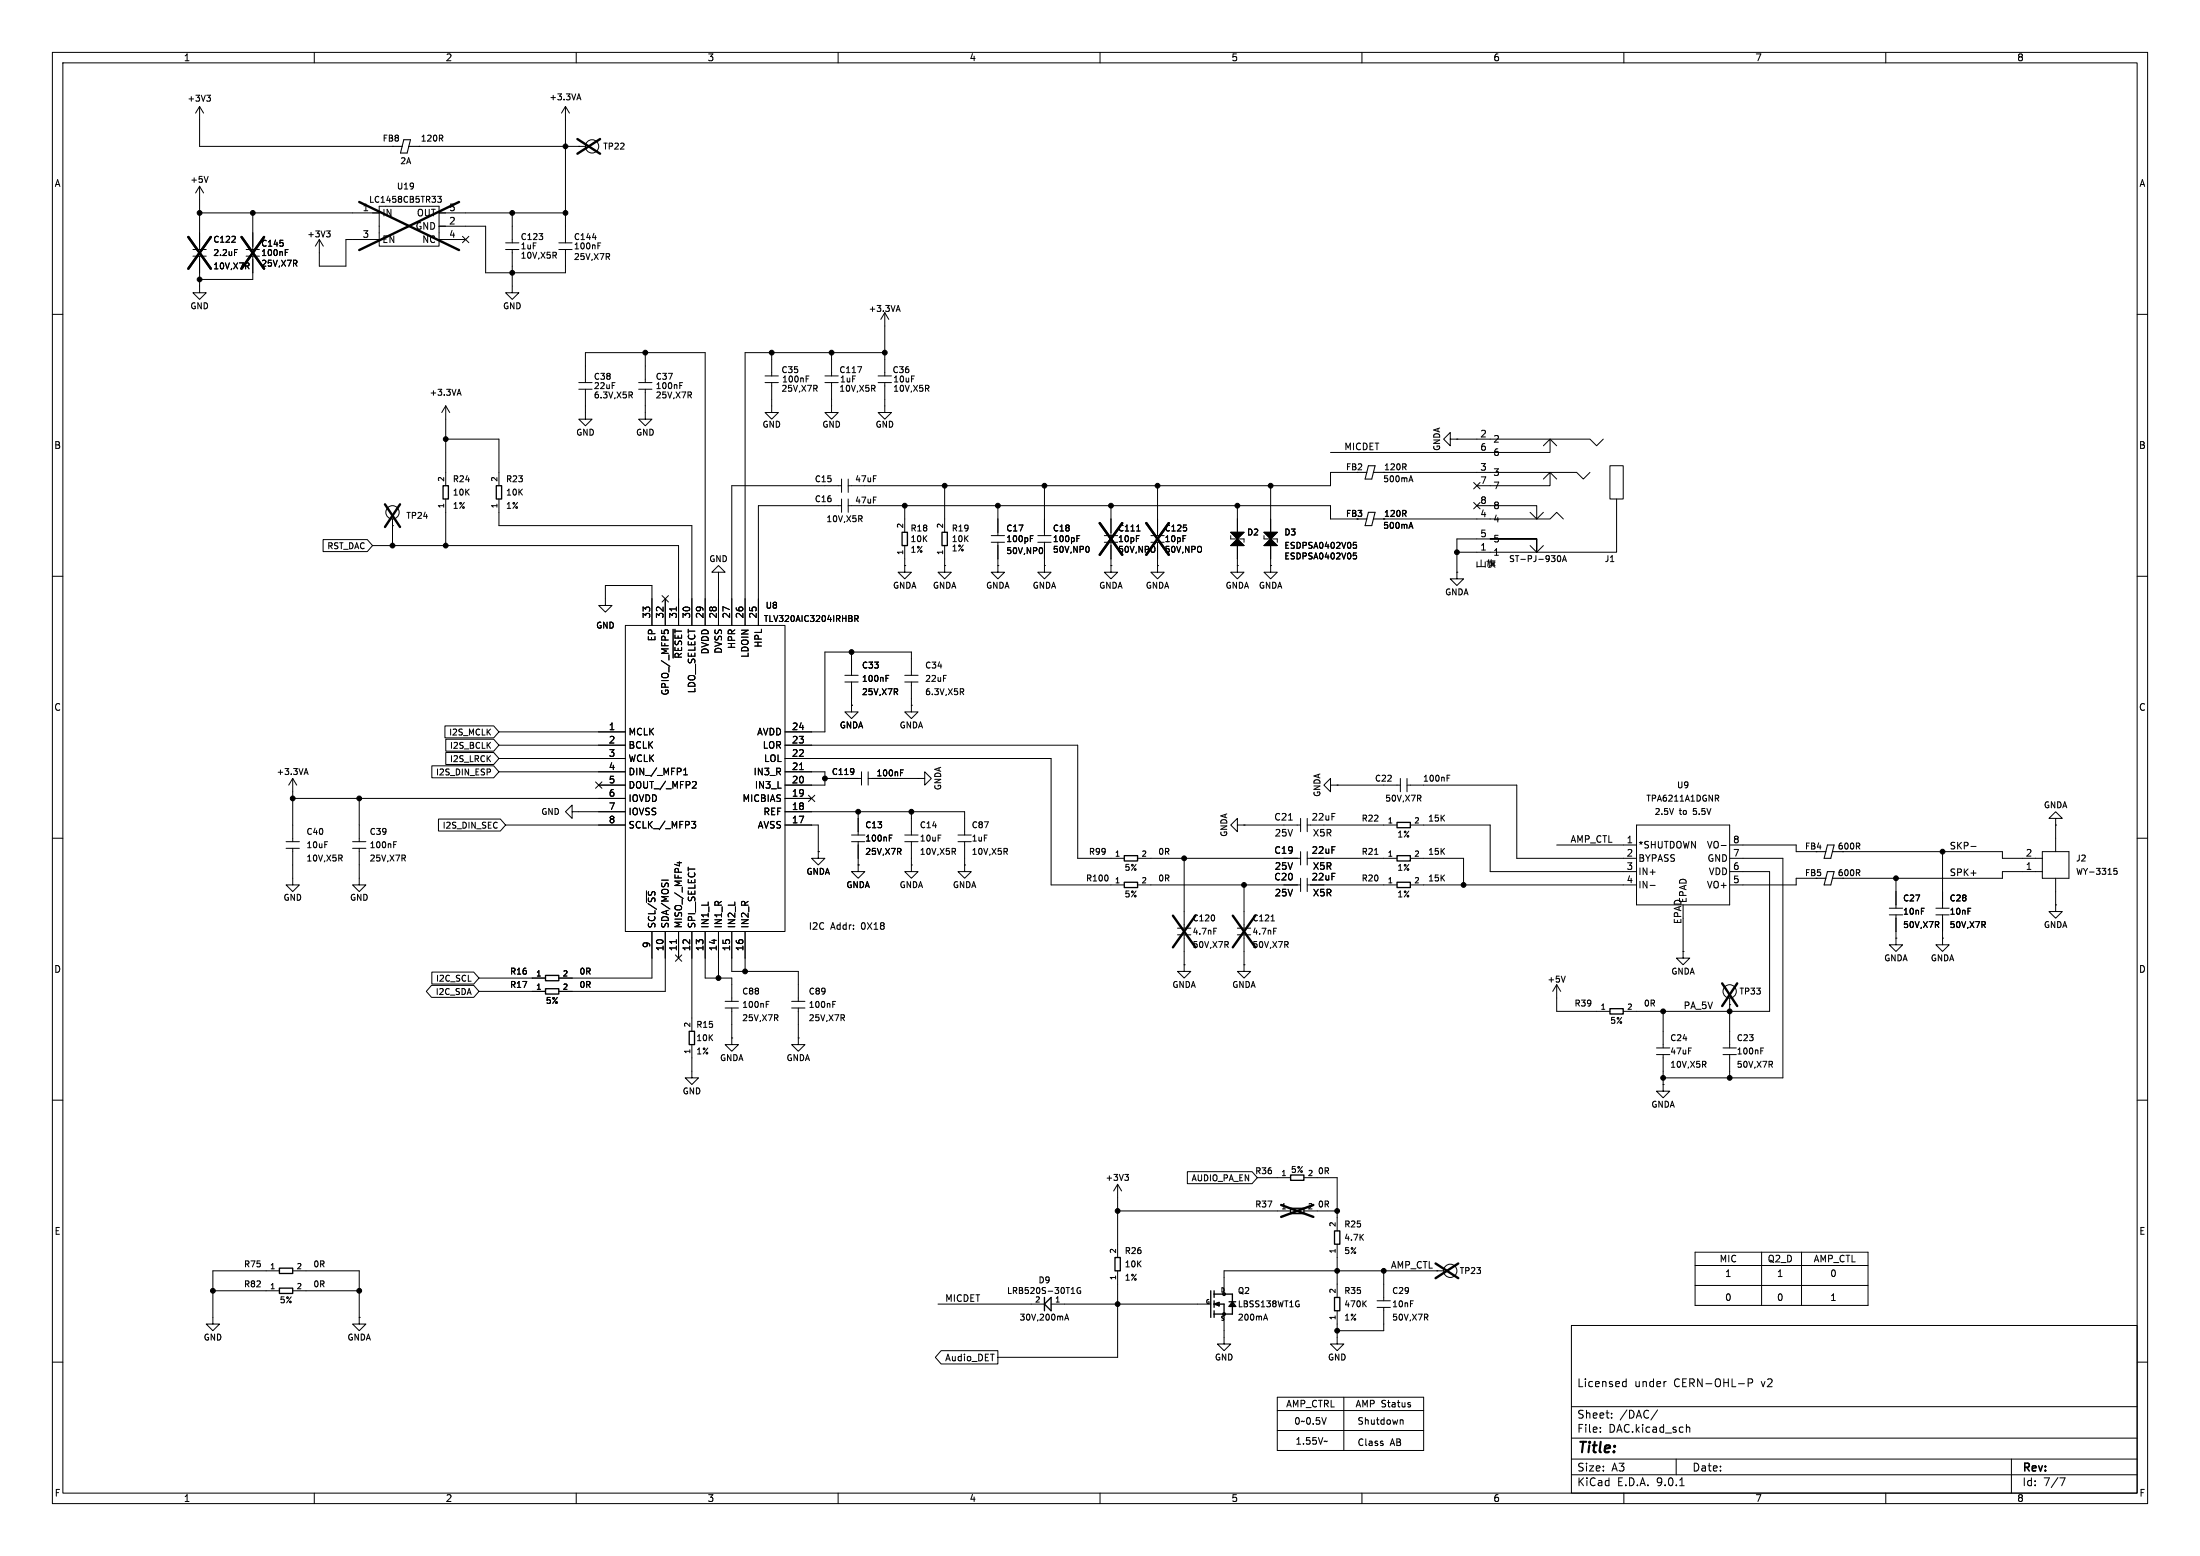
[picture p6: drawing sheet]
<svg xmlns="http://www.w3.org/2000/svg" width="420mm" height="297mm" viewBox="0 0 420 297" stroke-linecap="round" stroke-linejoin="round" font-family="sans-serif">
<g fill="none" stroke="#000" stroke-width=".19">
<path d="M10 10h400v277h-400zM12 12h396v273h-396zM39.5 18.2h.7l-.4 .4M40 18.6l.2 .2v.3l-.2 .2M60 10v2M110 10v2M110.2 18.7h.6M110.5 17.9l.4 1.2M160 10v2M210 10v2M260 10v2M310 10v2"/>
<path d="M360 10v2M38.1 20.3v7.6h36.8M38.1 35.6l-.8 1.2M38.1 35.6l.8 1.2M38.1 35.6v12M38.1 20.3l-.8 1.3M38.1 20.3l.8 1.3M39.7 33.7l-.3 1.1M72.4 39.4v7.6h11.4v-7.6h-10.1M74.9 27.9h.1M80 27.9h.1M80 27.9h31.8"/>
<path d="M83.5 37.5h.7l-.3 .4 .3 .1v.5l-.2 .1-.5-.1M84.2 26.4l.3 .5M84.5 25.9v.4M107.9 20.3v26.1M107.9 20.3l-.7 1.3M107.9 20.3l.8 1.3M110.5 27.9h.1M36.8 47.6h2.6M36.8 48.9h2.6M38.1 48.9v7h1.3l-1.3 1.3-1.3-1.3h1.3M38.1 40.6h34.3M44.2 46.2h.7"/>
<path d="M44.8 47.6h.5M44.9 45.2v.4M47 47.6h2.5M47 48.9h2.5M47.2 50.8l.3 .5M47.5 50.3v.4M48.3 40.6v7M48.3 48.9v4.4h-10.2M54 46.4v.5M54.5 47.6h.5M54.5 48.2h.3M56.3 50.3l.4 .5"/>
<path d="M56.6 49.8v.4M61 45.7l-.8 1.3M61 45.7l.7 1.3M61 45.7v5.1h5v-5.1h6.4M62.3 44.1h.7l-.4 .4M62.8 44.5l.2 .2v.3l-.2 .2M83.8 43.2h8.9v8.9h15.2v-4.5M83.8 40.6h24.1M83.8 45.7h5.1M88.3 45.1l1.2 1.2M89.5 45.1l-1.2 1.2M96.5 46.4h2.6"/>
<path d="M96.5 47.6h2.6M97.8 47.6v8.3h1.3l-1.3 1.3-1.3-1.3h1.3M97.8 40.6v5.8M105.8 48.7l.4 .6M106.2 48.3v.3M106.7 46.4h2.5M106.7 47.6h2.5M113.1 45.4h.7M114.1 46.9h.4M114.1 46.4h.6M116 49l.4 .5M116.3 48.5v.4"/>
<path d="M168.9 59.7l-.8 1.3M168.9 59.7l.8 1.3M168.9 59.7v12.1M171.2 59.1h.5M171.5 58.3l.3 1.1M10 60h2M85.1 77.5v15.2M85.1 77.5l-.8 1.2M85.1 77.5l.8 1.2M87.4 75.1h.5M87.6 74.3l.4 1.2M110.5 73h2.5"/>
<path d="M110.5 74.3h2.5M111.8 74.3v5.7h1.2l-1.2 1.3-1.3-1.3h1.3M111.8 73v-5.7h22.8v52.1M116.9 73h.5M120.4 75.4l.3 .6M120.5 74.8l.2 .2-.2 .4M121.9 73h2.6M121.9 74.3h2.6M123.2 74.3v5.7h1.3l-1.3 1.3-1.3-1.3h1.3M123.2 67.3v5.7M129.8 73h.5M129.8 73.6h.3"/>
<path d="M131.6 75.4l.4 .6M131.9 74.9v.4M146 71.8h2.6M146 73h2.6M147.3 73v5.7h1.3l-1.3 1.3-1.3-1.3h1.3M147.3 67.3v4.5M153.9 71.8h.5M153.9 72.3h.4M155.6 74.1l.4 .6M155.9 73.7v.3M157.5 71.8h2.5M157.5 73h2.5"/>
<path d="M158.7 73v5.7h1.3l-1.3 1.3-1.2-1.3h1.2M158.7 67.3v4.5M163.7 70h.8l-.5 1.1M166.7 74.1l.4 .6M167 73.7v.3M167.6 71.8h2.6M167.6 73h2.6M168.9 73v5.7h1.3l-1.3 1.3-1.3-1.3h1.3M168.9 67.3h-26.7v52.1M174 71.8h.6M177 74.1l.3 .6M177.3 73.7v.3"/>
<path d="M408 60h2M74.9 99.1v5M85.1 83.8h10.1v8.9M85.1 95.3v8.8M95.2 95.3v5h36.9v19.1M160.7 92.7h-21v26.7M160.7 91.4v2.6M160.7 95.3v2.5M160.7 96.5h-15.9v22.9M161.9 91.4v2.6M161.9 95.3v2.5M161.9 96.5h92.1v2.6h5.1"/>
<path d="M164.2 99l.4 .6M164.5 98.5v.4M166.7 94.9h.6M166.7 90.8h.6M172.7 96.5v5.1M180.3 92.7v8.9M190.5 96.5v5.7M199.4 92.7v9.5M212.1 96.5v5.7M221 92.7v9.5M236.2 96.5v5.1M242.6 92.7v8.9"/>
<path d="M259.1 90.2h-5.1v2.5h-92.1M264.2 99.1h31.7l1.3-1.3 1.2 1.3M264.2 90.2h36.8l1.3 1.2 1.2-1.2M268.1 98l.3 .6M268.1 89.1l.3 .6M268.4 97.5v.4M268.4 88.6v.4M269.1 91.6h.5M269.3 99.7l.4 1.2M269.3 90.8l.4 1.2M276.9 83.8v-1.2l-1.3 1.2 1.3 1.3v-1.3h1.2M278.1 83.8h25.4l1.3 1.3 1.3-1.3"/>
<path d="M278.1 83.8h.1M281.3 92.1l1.2 1.2M281.3 95.9l1.2 1.2M281.9 96.5h11.5v2.6l-1.3-1.3M282.5 92.1l-1.2 1.2M282.5 95.9l-1.2 1.2M294.6 91.4l1.3-1.2v2.5h-14M294.6 85.1l1.3-1.3v2.6h-41.9M294.6 97.8l-1.2 1.3M295.9 90.2l1.3 1.2M295.9 83.8l1.3 1.3M307.3 88.9h2.6v6.4h-2.6z"/>
<path d="M308.6 95.3v10.1h-30.5M10 110h2M61.7 103h8.4l1 1.1-1 1.2h-8.4zM71.1 104.1h58.4v15.3M74.9 100.3h.1M115.6 115.6h-1.3l1.3 1.2 1.2-1.2h-1.2v-3.8h8.9v7.6M119.4 119.4h30.5v58.4h-30.5zM126.4 113.7l1.2 1.2M127 114.3v5.1M127.6 113.7l-1.2 1.2M129.1 115.9v.7M137.2 109.2h1.2l-1.2-1.2-1.3 1.2h1.3v10.2"/>
<path d="M163.2 118.1l.5-.1 .1-.4-.6-.1v1.1M163.5 118.1l.3 .5M172.7 108v1.2h1.3l-1.3 1.3-1.3-1.3h1.3M172.7 108h.1M172.7 104.1v3.9M180.3 108v1.2h1.3l-1.3 1.3-1.2-1.3h1.2M180.3 108h.1M180.3 104.1v3.9M189.2 102.2h2.6M189.2 103.5h2.6M190.5 108v1.2h1.3l-1.3 1.3-1.3-1.3h1.3M190.5 108h.1"/>
<path d="M190.5 103.5v4.5M196.7 102.2h.5M196.7 102.8h.4M198.1 102.2h2.6M198.1 103.5h2.6M198.9 104.6l.1 .4-.1 .6M199.4 108v1.2h1.3l-1.3 1.3-1.3-1.3h1.3M199.4 108h.1M199.4 103.5v4.5M205.6 102.2h.5M205.6 102.8h.4M207.8 104.3l.1 .4-.1 .7"/>
<path d="M210.8 102.2h2.6M210.8 103.5h2.6M212.1 108v1.2h1.3l-1.3 1.3-1.3-1.3h1.3M212.1 108h.1M212.1 103.5v4.5M216.9 102.2h.6M217 101.4h.7M219.7 102.2h2.5M219.7 103.5h2.5M221 108v1.2h1.2l-1.2 1.3-1.3-1.3h1.3M221 108h.1M221 103.5v4.5"/>
<path d="M225.8 102.2h.6M226.5 100.8v.4M234.9 102.2v.7h2.6v.6M234.9 101.6h2.6l-2.6 2.5h2.6zM236.2 108v1.2h1.3l-1.3 1.3-1.3-1.3h1.3M236.2 108h.1M236.2 104.1v3.9M241.3 102.2v.7h2.5v.6M241.3 101.6h2.5l-2.5 2.5h2.5zM242.6 108v1.2h1.2l-1.2 1.3-1.3-1.3h1.3M242.6 108h.1M242.6 104.1v3.9"/>
<path d="M258.4 103.5h.5M258.4 105.5h.5M258.4 106h.4l.2 .2-.1 .4h-.5M258.4 104h.4l.2 .2-.1 .4h-.5M269.1 100.5h.5M278.1 109.2v1.3h1.3l-1.3 1.3-1.2-1.3h1.2M278.1 109.2h.1M284.5 102.9h8.9zM284.5 102.9h-6.4v6.3M292.1 104.1l1.3 1.3M293.4 102.9v2.5zM294.6 104.1l-1.2 1.3"/>
<path d="M297.4 106.2l.2-.1a.61 .61 0 0 1 .4 .5 .61 .61 0 0 1-.4 .6l-.3-.4zM298.3 107.2l.4-1.1 .3 1.1M298.4 106.9h.5M408 110h2M84.9 138.6h9.3l1 1.1-1 1.1h-9.3zM95.2 139.7h24.2M126.3 120.3v.6M126.8 120.8v-.3l.2-.3 .5 .1 .1 .5M128.5 120.1v5.5M161.3 128.9h2.5M161.3 130.2h2.5M162.6 134.6v1.3h1.2l-1.2 1.3-1.3-1.3h1.3"/>
<path d="M162.6 134.6h.1M162.6 124.5v4.4M162.6 130.2v4.4M169.1 128.9h.6M169.1 129.5h.4M171 132.1l.4 .5M171.3 131.6v.3M172.7 128.9h2.6M172.7 130.2h2.6M174 134.6v1.3h1.3l-1.3 1.3-1.3-1.3h1.3M174 134.6h.1M174 128.9v-4.4h-16.5v15.2h-7.6"/>
<path d="M174 130.2v4.4M180.1 128.9h.6M183.6 132.1l.4 .5M183.8 131.5l.2 .2-.2 .4M10 160h2M55.9 148.6v12.1M55.9 152.4h63.5M55.9 148.6l-.8 1.3M55.9 148.6l.7 1.3M58.2 147.5h.5M58.4 146.7l.4 1.1M68.6 152.4v8.3"/>
<path d="M82.4 146.2h11.8l1 1.1-1 1.2h-11.8zM83.7 156.3h11.8l1 1.2-1 1.1h-11.8zM85.1 143.6h9.1l1 1.2-1 1.1h-9.1zM85.1 141.1h9.1l1 1.1-1 1.2h-9.1zM95.2 142.2h24.2M95.2 144.8h24.2M95.2 147.3h24.2M96.5 157.5h22.9M109.2 154.9v-1.2l-1.3 1.2 1.3 1.3v-1.3h10.2M113.7 149.3l1.2 1.2M114.3 149.9h5.1M114.9 149.3l-1.2 1.2"/>
<path d="M130.5 147.9h.7M130.5 147l.4-.4v1.3M132 156.8h.8l-.4 .5 .3 .1 .1 .4-.2 .3h-.4M132.4 149.2h.4l.1 .3-.8 .9h.8M149.9 154.9h34.2v4.5M149.9 142.2h55.8v21.6h8.9M149.9 144.8h50.8v24.1h13.9M149.9 147.3h7.6v2.6h-7.6M149.9 152.4h5M149.9 157.5h6.3v5.1M152.6 146.9h.8M154.3 151.8l1.2 1.2"/>
<path d="M155.5 151.8l-1.2 1.2M157.5 148.6h7M162.6 159.4h2.5M162.9 146.8v.8M163 147.2l-.1 .1M163.8 154.9v4.5M164.5 147.3v2.6M165.7 147.3v2.6M165.7 148.6h9.6M169.8 159.4h.5M169.8 159.9h.4M171.9 147.5h.4"/>
<path d="M171.9 147h.6M172.7 159.4h2.6M174 154.9v4.5M175.3 148.6h1.2v-1.3l1.3 1.3-1.3 1.3v-1.3M175.3 148.6h.1M179.1 159.4h.5M182.9 159.4h2.5M236.2 157.5v-1.3l-1.3 1.3 1.3 1.3v-1.3h1.3M237.5 157.5h.1M237.5 157.5h10.8M246 156.5h.7M248.3 156.2v2.6"/>
<path d="M249.6 157.5h17.1M249.6 156.2v2.6M254 149.9v-1.3l-1.3 1.3 1.3 1.2v-1.2h1.3M255.3 149.9h.1M255.3 149.9h12M267.3 148.6v2.5M268.6 149.9h21v13.9h22.8M268.6 148.6v2.5M269.2 157.5h15.3v8.9h27.9M270.9 152.4l.4 .5M271.2 151.9v.4M276.3 148.5h.3"/>
<path d="M276.3 148h.5M312.4 157.5h17.8v15.2h-17.8zM327.7 152.4l.4 .5M327.9 151.8l.2 .2-.2 .4M392.4 156.2h1.3l-1.3-1.3-1.2 1.3h1.2v1.3M392.4 157.5h.1M392.4 157.5v5.1M408 160h2M54.6 160.7h2.5M54.6 161.9h2.5M55.9 161.9v7h1.2l-1.2 1.3-1.3-1.3h1.3M62 160.7h.5"/>
<path d="M64.9 163.8l.4 .6M65.3 163.3v.4M67.3 160.7h2.5M67.3 161.9h2.5M68.6 161.9v7h1.2l-1.2 1.3-1.3-1.3h1.3M75.2 160.7h.5M75.2 161.2h.3M77 163.8l.4 .6M77.3 163.3v.4M124.5 177.8v8.9h-17.8M126.3 168h1.3M127 177.8v11.4h-20.3"/>
<path d="M129.1 179.4v.7M129.3 164.7h.8M129.5 177.8v5.1M129.7 164.5v.8l-.9-.3M132.1 177.8v19.1M134.6 177.8v8.9h5.1v4.4M137.2 177.8v8.9M139.7 177.8v7.6h12.7v5.7M142.2 177.8v7.6M156.2 162.6v1.2h1.3l-1.3 1.3-1.3-1.3h1.3M156.2 162.6h.1M162.6 160.7h2.5"/>
<path d="M163.8 165.1v1.3h1.3l-1.3 1.2-1.2-1.2h1.2M163.8 165.1h.1M163.8 160.7v4.4M171.6 162.5l.4 .6M171.9 162v.4M172.7 160.7h2.6M174 165.1v1.3h1.3l-1.3 1.2-1.3-1.2h1.3M174 165.1h.1M174 160.7v4.4M182 162.5l.4 .6M182.4 162v.4M182.9 160.7h2.5"/>
<path d="M184.1 165.1v1.3h1.3l-1.3 1.2-1.2-1.2h1.2M184.1 165.1h.1M184.1 160.7v4.4M191.9 162.5l.4 .6M192.3 162v.4M211.5 167.2v.7M217.2 163.8h31.1M217.2 168.9h31.1M224.8 177.2h2.5M224.8 178.4h2.5M226.1 163.8v13.4M226.1 178.4v5.8"/>
<path d="M231.7 177.2h.6M231.8 174.9v.7M234.4 179.8v.4M236.2 177.2h2.6M236.2 178.4h2.6M237.5 168.9v8.3M237.5 178.4v5.8M242.7 175.8h.6M243.1 177.2h.6M245.9 179.8v.4M248.3 162.6v2.5M248.3 167.6v2.6"/>
<path d="M249.6 163.8h17.1M249.6 168.9h17.1M249.6 162.6v2.5M249.6 167.6v2.6M262.4 163.1h.7M269.2 163.8h10.2v5.1M269.2 168.9h43.2M297.2 161.3h15.2M315 169h1M321.3 175.3v6.3M328.6 161.4h.9M330.2 163.8h10.2v41.9h-22.9"/>
<path d="M330.2 161.3h12.7v1.3h3.8M330.2 166.4h7.6v26.6h-27.9M346.7 167.6h-3.8v1.3h-12.7M351.8 162.6h30.5v1.2h7.6M354.7 166.6l.3 .5M354.7 161.5l.3 .6M355 166.1v.4M355 161v.4M360.7 173.4h2.5M360.7 174.6h2.5M361.9 179.1v1.2h1.3l-1.3 1.3-1.2-1.3h1.2M361.9 179.1h.1"/>
<path d="M361.9 167.6v5.8M361.9 174.6v4.5M366.8 173.4h.5M369.6 173.4h2.5M369.6 174.6h2.5M369.7 176.5l.4 .6M370.1 176v.4M370.8 179.1v1.2h1.3l-1.3 1.3-1.2-1.3h1.2M370.8 179.1h.1M370.8 162.6v10.8M370.8 174.6v4.5M375.7 173.4h.5"/>
<path d="M376.3 161.6h.9M378.6 176.5l.4 .6M379 176v.4M389.9 166.4h-7.6v1.2h-30.5M389.9 162.6h5.1v5h-5.1zM392.4 172.7v1.3h1.3l-1.3 1.3-1.2-1.3h1.2M392.4 172.7h.1M392.4 167.6v5.1M404.1 165.7h-.5l-.1 .6 .6-.1v.6l-.1 .1-.5-.1M82.4 188.1h8l1 1.1-1 1.2h-8l-1-1.2zM82.4 185.5h8l1 1.2-1 1.1h-8zM91.4 186.7h12.7"/>
<path d="M91.4 189.2h12.7M128.9 182.3l1.2 1.2M130.1 182.3l-1.2 1.2M132.1 199.4v6.3h1.2l-1.2 1.3-1.3-1.3h1.3M138.4 191.1h2.6M138.4 192.4h2.6M139.7 198.1v1.3h1.3l-1.3 1.3-1.3-1.3h1.3M139.7 198.1h.1M139.7 192.4v5.7M146.3 191.1h.5M146.3 191.7h.4M148.1 194.3l.4 .5"/>
<path d="M148.5 193.8v.4M151.1 191.1h2.6M151.1 192.4h2.6M152.4 198.1v1.3h1.3l-1.3 1.3-1.3-1.3h1.3M152.4 198.1h.1M152.4 192.4v5.7M159 191.1h.5M159 191.7h.4M160.8 194.3l.4 .5M161.2 193.8v.4M226.1 184.2v1.2h1.2l-1.2 1.3-1.3-1.3h1.3M226.1 184.2h.1"/>
<path d="M234.1 180.3l.4 .6M237.5 184.2v1.2h1.3l-1.3 1.3-1.3-1.3h1.3M237.5 184.2h.1M245.5 180.3l.4 .6M297.2 188v5h10.1M297.2 188l-.8 1.2M297.2 188l.7 1.2M298.8 186.3l-.4 1.2M317.5 193v7M321.3 181.6v1.3h1.3l-1.3 1.3-1.3-1.3h1.3M321.3 181.6h.1M330.2 191.8h.1"/>
<path d="M330.2 190.5v9.5M10 210h2M316.2 200h2.6M316.2 201.3h2.6M317.5 207v1.3h1.3l-1.3 1.3-1.3-1.3h1.3M317.5 207h.1M317.5 201.3v5.7M322.4 200h.5M325.3 203.2l.4 .5M325.6 202.7v.4M328.9 200h2.6M328.9 201.3h2.6"/>
<path d="M330.2 201.3v4.4M336.1 200h.6M336.1 200.6h.4M338 203.2l.4 .5M338.3 202.7v.4M408 210h2M213.4 231.1h33M213.4 226.1v13.9M213.4 226.1l-.8 1.2M213.4 226.1l.7 1.2M214.7 224.2h.7l-.4 .4M215.2 224.6l.2 .2v.3l-.2 .2"/>
<path d="M226.7 223.6h12.3l1 1.2-1 1.1h-12.3zM240 224.8h6.4M248.9 231.1h6.4M248.9 224.8h6.4v10.1M255.3 237.5v10.1M323.6 239h33v10.2h-33zM336.3 239v10.2M343.9 239v10.2M40.6 246.4h12.7M53.3 242.6h-12.7v10.1h1.3l-1.3 1.3-1.2-1.3h1.2M55.9 246.4h12.7M55.9 242.6h12.7v8.9"/>
<path d="M68.6 251.5v1.2h1.2l-1.2 1.3-1.3-1.3h1.3M68.6 251.5h.1M179.1 248.9h20.3M179.7 257.8h10.8v2.6h-10.8l-1.1-1.3zM200.7 248.9h30.4M203.3 252l.3-1.2 .4 1.2M203.4 251.7h.5M204.5 246.9h.7M204.7 245.9l.1-.1v1.1M206.2 245.8a.52 .52 0 0 0-.6 .5 .52 .52 0 0 0 .7 .5v-.4h-.2M213.4 242.6v16.5h-22.9M233.7 250.8v5.7h1.2l-1.2 1.3-1.3-1.3h1.3"/>
<path d="M241.3 251.7h.6M241.6 250.8l.4 1.2M247.8 249h.2v.4M255.3 250.2v6.3h1.2l-1.2 1.3-1.3-1.3h1.3M260.3 248.8l.5 .6M260.8 248.3l-.6 .7M262.9 248.3h2.5M262.9 249.6h2.5M264.2 242.6v5.7M264.2 249.6v4.4h-8.9M269.3 248.3h.5M272.2 251.4l.4 .6"/>
<path d="M272.5 250.9v.4M274.3 242.6h.1M275.6 242.6h-41.9v3.8M300 253h108v32h-108zM323.6 241.6h33M323.6 245.4h33M10 260h2M243.8 266.7h28v10.2h-28zM243.8 269.2h28M243.8 273h28M256.5 266.7v10.2M264 275.6v.3"/>
<path d="M267.4 271.1h.4l.1 .8M269.1 268.1l.2 .2-.2 .3M269.1 267.7l.1 .1M300 278.5h108M300 274.5h108M300 268.5h108M305.5 273.2v.2M305.5 272.5v.1M307.7 270.5v.2M307.7 269.8v.1M309.9 264.6h.5M309.9 263.8h.5"/>
<path d="M310.4 263.2v1.5M316.4 269.1l-1.2 1.9M317.9 263.7h.2M320 278.5v3M321.9 272.5l.3-.1 .3 .1 .1 .9M333.7 264l.7-.1 .2-.2-.1-.4-.2-.1h-.6v1.5M384 278.5v6.5M408 260h2M60 285v2M110 285v2M160 285v2M210 285v2"/>
<path d="M260 285v2M300 281.5h108M310 285v2M320.7 283.6h.8M360 285v2M393.2 282.1h1l-.6 1.5"/>
<circle cx="113" cy="27.9" r="1.27"/>
<circle cx="74.9" cy="97.8" r="1.27"/>
<circle cx="330.2" cy="189.2" r="1.27"/>
<circle cx="276.9" cy="242.6" r="1.27"/>
</g>
<g fill="none" stroke="#000" stroke-width=".46">
<path d="M68.6 38.6l19 9.1M87.6 38.6l-19 9.1M110.2 26.5l4.4 2.8M114.6 26.5l-4.4 2.8M36 45.2l4.2 6.1M40.2 45.2l-4.2 6.1M46.1 45.2l4.3 6.1M50.4 45.2l-4.3 6.1M73.5 96.3l2.9 4.3M76.4 96.3l-2.9 4.3M209.9 99.8l4.3 6.1M214.2 99.8l-4.3 6.1"/>
<path d="M218.8 99.8l4.3 6.1M223.1 99.8l-4.3 6.1M223.9 174.8l4.3 6M228.2 174.8l-4.3 6M235.3 174.8l4.3 6M239.6 174.8l-4.3 6M328.8 187.7l2.8 4.3M331.6 187.7l-2.8 4.3M244.6 230l6.1 2.3M250.7 230l-6.1 2.3M274.1 241.2l4.3 2.8M278.4 241.2l-4.3 2.8"/>
</g>
<g fill="none" stroke="#000" stroke-width=".25">
<path d="M84.6 92.7h1v2.6h-1zM94.7 92.7h1.1v2.6h-1.1zM172.2 101.6h1v2.5h-1zM179.8 101.6h1v2.5h-1zM266.7 157h2.5v1h-2.5zM214.6 163.3h2.6v1h-2.6zM214.6 168.4h2.6v1h-2.6zM266.7 163.3h2.5v1h-2.5zM266.7 168.4h2.5v1h-2.5zM104.1 186.2h2.6v1h-2.6zM104.1 188.7h2.6v1h-2.6zM131.6 196.9h1v2.5h-1z"/>
<path d="M307.3 192.5h2.6v1h-2.6zM246.4 230.6h2.5v1h-2.5zM246.4 224.3h2.5v1h-2.5zM254.8 234.9h1v2.6h-1zM53.3 245.9h2.6v1h-2.6zM53.3 242.1h2.6v1h-2.6zM199.4 248.9l1.3-1.3v2.6zM199.4 247.6v2.6M212.9 240h1v2.6h-1zM231.1 246.4v5.1M231.8 246.4v1.2M231.8 248.3v1.3"/>
<path d="M231.8 250.2v1.3M231.8 247h3.5v3.8h-3.5M232.1 248.9l.6 .3M232.1 248.9h1.6v1.9M232.3 248.8l.4 .4M232.7 248.6l-.9 .3 .9 .3M232.7 248.6l-.6 .3M232.7 248.6v.6M234.6 248.5h1.3M235.3 248.5l.6 .9h-1.3zM235.3 248.9l-.4 .3M235.3 248.9l-.4 .5"/>
<path d="M235.3 248.9l.3 .3M235.3 248.9l.3 .5M254.8 247.6h1v2.6h-1z"/>
<circle cx="233.7" cy="250.8" r=".25"/>
</g>
<g fill="none" stroke="#000" stroke-width=".2">
<path d="M74.9 27.9h1.9M77.1 26.7h1.3l-.7 2.5h-1.2zM78 27.9h2M259.1 99.1h1.8M259.1 90.2h1.8M261.2 97.8h1.3l-.6 2.5h-1.3zM261.2 88.9h1.3l-.6 2.5h-1.3zM262.2 99.1h2M262.2 90.2h2M346.7 167.6h1.9M346.7 162.6h1.9M348.9 161.3h1.2l-.6 2.5h-1.3z"/>
<path d="M348.9 166.4h1.2l-.6 2.5h-1.3zM349.8 167.6h2M349.8 162.6h2"/>
</g>
<g fill="#000" stroke="#000" stroke-width=".19">
<path d="M236.2 102.9l1.3 1.2h-2.6zM234.9 101.6h2.6l-1.3 1.3zM241.3 104.1l1.3-1.2 1.2 1.2zM241.3 101.6h2.5l-1.2 1.3z"/>
<circle cx="107.9" cy="27.9" r=".46"/>
<circle cx="38.1" cy="40.6" r=".46"/>
<circle cx="38.1" cy="53.3" r=".46"/>
<circle cx="48.3" cy="40.6" r=".46"/>
<circle cx="97.8" cy="40.6" r=".46"/>
<circle cx="97.8" cy="52.1" r=".46"/>
<circle cx="107.9" cy="40.6" r=".46"/>
<circle cx="123.2" cy="67.3" r=".46"/>
<circle cx="147.3" cy="67.3" r=".46"/>
<circle cx="158.7" cy="67.3" r=".46"/>
<circle cx="168.9" cy="67.3" r=".46"/>
<circle cx="85.1" cy="83.8" r=".46"/>
<circle cx="172.7" cy="96.5" r=".46"/>
<circle cx="180.3" cy="92.7" r=".46"/>
<circle cx="190.5" cy="96.5" r=".46"/>
<circle cx="199.4" cy="92.7" r=".46"/>
<circle cx="212.1" cy="96.5" r=".46"/>
<circle cx="221" cy="92.7" r=".46"/>
<circle cx="236.2" cy="96.5" r=".46"/>
<circle cx="242.6" cy="92.7" r=".46"/>
<circle cx="74.9" cy="104.1" r=".46"/>
<circle cx="85.1" cy="104.1" r=".46"/>
<circle cx="278.1" cy="105.4" r=".46"/>
<circle cx="162.6" cy="124.5" r=".46"/>
<circle cx="55.9" cy="152.4" r=".46"/>
<circle cx="68.6" cy="152.4" r=".46"/>
<circle cx="157.5" cy="148.6" r=".46"/>
<circle cx="163.8" cy="154.9" r=".46"/>
<circle cx="174" cy="154.9" r=".46"/>
<circle cx="226.1" cy="163.8" r=".46"/>
<circle cx="237.5" cy="168.9" r=".46"/>
<circle cx="279.4" cy="168.9" r=".46"/>
<circle cx="361.9" cy="167.6" r=".46"/>
<circle cx="370.8" cy="162.6" r=".46"/>
<circle cx="137.2" cy="186.7" r=".46"/>
<circle cx="142.2" cy="185.4" r=".46"/>
<circle cx="317.5" cy="193" r=".46"/>
<circle cx="330.2" cy="193" r=".46"/>
<circle cx="317.5" cy="205.7" r=".46"/>
<circle cx="330.2" cy="205.7" r=".46"/>
<circle cx="213.4" cy="231.1" r=".46"/>
<circle cx="255.3" cy="231.1" r=".46"/>
<circle cx="40.6" cy="246.4" r=".46"/>
<circle cx="68.6" cy="246.4" r=".46"/>
<circle cx="213.4" cy="248.9" r=".46"/>
<circle cx="255.3" cy="242.6" r=".46"/>
<circle cx="255.3" cy="254" r=".46"/>
<circle cx="264.2" cy="242.6" r=".46"/>
</g>
<text font-size="2.8" x="301" y="277.9">Title:</text>
<g font-size="2.1">
<text x="301" y="265">Licensed</text>
<text x="312" y="265">under</text>
<text x="319.6" y="265">CERN-OHL-P</text>
<text x="336.4" y="265">v2</text>
<text x="301" y="273.7">File:</text>
<text x="301" y="271">Sheet:</text>
<text x="307.1" y="273.7">DAC.kicad_sch</text>
<text x="309.2" y="271">/DAC/</text>
<text x="301" y="281.1">Size:</text>
<text x="307.6" y="281.1">A3</text>
<text x="323" y="281.1">Date:</text>
<text x="386" y="281.3">Rev:</text>
<text x="301" y="283.9">KiCad</text>
<text x="308.7" y="283.9">E.D.A.</text>
<text x="316.3" y="283.9">9.0.1</text>
<text x="386" y="283.9">Id:</text>
<text x="390.1" y="283.9">7/7</text>
</g>
<g font-size="1.8">
<text x="35" y="11.9">1</text>
<text x="85" y="11.9">2</text>
<text x="135" y="11.9">3</text>
<text x="185" y="11.9">4</text>
<text x="235" y="11.9">5</text>
<text x="285" y="11.9">6</text>
<text x="335" y="11.9">7</text>
<text x="385" y="11.9">8</text>
<text x="10.3" y="35.9">A</text>
<text x="408.3" y="35.9">A</text>
<text x="69.1" y="40.4">1</text>
<text x="72.9" y="41.5">IN</text>
<text x="79.5" y="41.5">OUT</text>
<text x="85.7" y="40.4">5</text>
<text x="69.1" y="45.5">3</text>
<text x="72.9" y="46.6">EN</text>
<text x="79.2" y="44">GND</text>
<text x="80.5" y="46.6">NC</text>
<text x="85.7" y="42.9">2</text>
<text x="85.7" y="45.5">4</text>
<text x="282.5" y="83.6">2</text>
<text x="10.3" y="85.9">B</text>
<text x="256.5" y="86">MICDET</text>
<text x="282.5" y="89.9">3</text>
<text x="282.5" y="86.1">6</text>
<text x="285" y="87.2">6</text>
<text x="285" y="84.7">2</text>
<text x="408.2" y="85.9">B</text>
<text x="282.5" y="92.5">7</text>
<text x="285" y="93.6">7</text>
<text x="285" y="91">3</text>
<text x="282.5" y="98.8">4</text>
<text x="282.5" y="96.3">8</text>
<text x="285" y="99.9">4</text>
<text x="285" y="97.4">8</text>
<text x="282.5" y="105.2">1</text>
<text x="282.5" y="102.6">5</text>
<text x="285" y="106.3">1</text>
<text x="285" y="103.7">5</text>
<text x="281.7" y="108.6">þÿ\qe×</text>
<text x="124.2" y="118.2" transform="rotate(-90 124.2 118.2)">33</text>
<text x="126.7" y="118.2" transform="rotate(-90 126.7 118.2)">32</text>
<text x="129.3" y="118.2" transform="rotate(-90 129.3 118.2)">31</text>
<text x="131.8" y="118.2" transform="rotate(-90 131.8 118.2)">30</text>
<text x="134.4" y="118.2" transform="rotate(-90 134.4 118.2)">29</text>
<text x="136.9" y="118.2" transform="rotate(-90 136.9 118.2)">28</text>
<text x="139.4" y="118.2" transform="rotate(-90 139.4 118.2)">27</text>
<text x="142" y="118.2" transform="rotate(-90 142 118.2)">26</text>
<text x="144.5" y="118.2" transform="rotate(-90 144.5 118.2)">25</text>
<text x="125.3" y="122.5" transform="rotate(-90 125.3 122.5)">EP</text>
<text x="130.4" y="125.8" transform="rotate(-90 130.4 125.8)">~{RESET}</text>
<text x="135.5" y="125" transform="rotate(-90 135.5 125)">DVDD</text>
<text x="138" y="124.9" transform="rotate(-90 138 124.9)">DVSS</text>
<text x="140.6" y="124" transform="rotate(-90 140.6 124)">HPR</text>
<text x="143.1" y="125.7" transform="rotate(-90 143.1 125.7)">LDOIN</text>
<text x="145.6" y="123.7" transform="rotate(-90 145.6 123.7)">HPL</text>
<text x="10.3" y="135.9">C</text>
<text x="127.9" y="132.9" transform="rotate(-90 127.9 132.9)">GPIO_/_MFP5</text>
<text x="132.9" y="132.4" transform="rotate(-90 132.9 132.4)">LDO__SELECT</text>
<text x="408.2" y="135.9">C</text>
<text x="116.1" y="139.4">1</text>
<text x="116.1" y="142">2</text>
<text x="119.9" y="140.6">MCLK</text>
<text x="119.9" y="143.1">BCLK</text>
<text x="144.4" y="140.6">AVDD</text>
<text x="145.5" y="143.1">LOR</text>
<text x="151.1" y="139.4">24</text>
<text x="151.1" y="142">23</text>
<text x="116.1" y="144.5">3</text>
<text x="116.1" y="147.1">4</text>
<text x="116.1" y="149.6">5</text>
<text x="119.9" y="145.6">WCLK</text>
<text x="119.9" y="148.2">DIN_/_MFP1</text>
<text x="143.8" y="148.2">IN3_R</text>
<text x="145.8" y="145.6">LOL</text>
<text x="151.1" y="144.5">22</text>
<text x="151.1" y="147.1">21</text>
<text x="151.1" y="149.6">20</text>
<text x="116.1" y="152.1">6</text>
<text x="116.1" y="154.7">7</text>
<text x="119.9" y="150.7">DOUT_/_MFP2</text>
<text x="119.9" y="153.3">IOVDD</text>
<text x="119.9" y="155.8">IOVSS</text>
<text x="141.6" y="153.3">MICBIAS</text>
<text x="144" y="150.7">IN3_L</text>
<text x="145.6" y="155.8">REF</text>
<text x="151.1" y="152.1">19</text>
<text x="151.1" y="154.7">18</text>
<text x="116.1" y="157.2">8</text>
<text x="119.9" y="158.3">SCLK_/_MFP3</text>
<text x="144.6" y="158.3">AVSS</text>
<text x="151.1" y="157.2">17</text>
<text x="243.2" y="156.8">C21</text>
<text x="243.3" y="159.9">25V</text>
<text x="250.3" y="156.8">22uF</text>
<text x="250.5" y="159.9">X5R</text>
<text x="299.7" y="160.9">AMP_CTL</text>
<text x="310.4" y="161">1</text>
<text x="330.8" y="161">8</text>
<text x="243.2" y="163.2">C19</text>
<text x="243.3" y="166.2">25V</text>
<text x="250.3" y="163.2">22uF</text>
<text x="250.5" y="166.2">X5R</text>
<text x="310.4" y="163.6">2</text>
<text x="310.4" y="166.1">3</text>
<text x="312.7" y="162.2">*SHUTDOWN</text>
<text x="312.7" y="164.7">BYPASS</text>
<text x="312.7" y="167.2">IN+</text>
<text x="325.8" y="162.2">VO-</text>
<text x="325.9" y="164.7">GND</text>
<text x="326.1" y="167.2">VDD</text>
<text x="330.8" y="163.6">7</text>
<text x="330.8" y="166.1">6</text>
<text x="372.1" y="162.2">SKP-</text>
<text x="372.1" y="167.3">SPK+</text>
<text x="386.6" y="166.1">1</text>
<text x="386.6" y="163.6">2</text>
<text x="243.2" y="168.2">C20</text>
<text x="243.3" y="171.3">25V</text>
<text x="250.3" y="168.2">22uF</text>
<text x="250.5" y="171.3">X5R</text>
<text x="310.4" y="168.7">4</text>
<text x="312.7" y="169.8">IN-</text>
<text x="322.2" y="172.5" transform="rotate(-90 322.2 172.5)">EPAD</text>
<text x="325.8" y="169.8">VO+</text>
<text x="330.8" y="168.7">5</text>
<text x="125.3" y="177.3" transform="rotate(-90 125.3 177.3)">SCL/~{SS}</text>
<text x="127.9" y="177.3" transform="rotate(-90 127.9 177.3)">SDA/MOSI</text>
<text x="130.4" y="177.3" transform="rotate(-90 130.4 177.3)">MISO_/_MFP4</text>
<text x="132.9" y="177.3" transform="rotate(-90 132.9 177.3)">SPI__SELECT</text>
<text x="135.5" y="177.3" transform="rotate(-90 135.5 177.3)">IN1_L</text>
<text x="138" y="177.3" transform="rotate(-90 138 177.3)">IN1_R</text>
<text x="140.6" y="177.3" transform="rotate(-90 140.6 177.3)">IN2_L</text>
<text x="143.1" y="177.3" transform="rotate(-90 143.1 177.3)">IN2_R</text>
<text x="154.3" y="177.6">I2C</text>
<text x="158.6" y="177.6">Addr:</text>
<text x="164.5" y="177.6">0X18</text>
<text x="321.1" y="176.5" transform="rotate(-90 321.1 176.5)">EPAD</text>
<text x="10.3" y="185.9">D</text>
<text x="124.2" y="181" transform="rotate(-90 124.2 181)">9</text>
<text x="126.7" y="181.7" transform="rotate(-90 126.7 181.7)">10</text>
<text x="129.3" y="181.7" transform="rotate(-90 129.3 181.7)">11</text>
<text x="131.8" y="181.7" transform="rotate(-90 131.8 181.7)">12</text>
<text x="134.4" y="181.7" transform="rotate(-90 134.4 181.7)">13</text>
<text x="136.9" y="181.7" transform="rotate(-90 136.9 181.7)">14</text>
<text x="139.4" y="181.7" transform="rotate(-90 139.4 181.7)">15</text>
<text x="142" y="181.7" transform="rotate(-90 142 181.7)">16</text>
<text x="408.2" y="185.9">D</text>
<text x="321.3" y="192.7">PA_5V</text>
<text x="10.3" y="235.9">E</text>
<text x="408.3" y="235.9">E</text>
<text x="265.4" y="242.2">AMP_CTL</text>
<text x="328.2" y="241.2">MIC</text>
<text x="329.2" y="243.9">1</text>
<text x="337.4" y="241.2">Q2_D</text>
<text x="339.1" y="243.9">1</text>
<text x="346.1" y="241.2">AMP_CTL</text>
<text x="349.3" y="243.9">0</text>
<text x="180.3" y="248.6">MICDET</text>
<text x="329.2" y="248.5">0</text>
<text x="339.1" y="248.5">0</text>
<text x="349.3" y="248.5">1</text>
<text x="180.3" y="260">Audio_DET</text>
<text x="245.4" y="268.8">AMP_CTRL</text>
<text x="258.7" y="268.8">AMP Status</text>
<text x="247" y="272.1">0~0.5V</text>
<text x="247.2" y="275.9">1.55V~</text>
<text x="259" y="272.1">Shutdown</text>
<text x="259.1" y="276.2">Class</text>
<text x="265.4" y="276.2">AB</text>
<text x="10.3" y="285.9">F</text>
<text x="35" y="286.9">1</text>
<text x="85" y="286.9">2</text>
<text x="135" y="286.9">3</text>
<text x="185" y="286.9">4</text>
<text x="235" y="286.9">5</text>
<text x="285" y="286.9">6</text>
<text x="335" y="286.9">7</text>
<text x="385" y="286.9">8</text>
<text x="408.3" y="285.9">F</text>
</g>
<g font-size="1.6">
<text x="35.7" y="19.6">+3V3</text>
<text x="104.8" y="19.3">+3.3VA</text>
<text x="73" y="27.2">FB8</text>
<text x="80.2" y="27.2">120R</text>
<text x="115" y="28.7">TP22</text>
<text x="36.2" y="35.1">+5V</text>
<text x="76.3" y="31.5">2A</text>
<text x="70.4" y="38.9">LC1458CB5TR33</text>
<text x="75.7" y="36.4">U19</text>
<text x="40.6" y="46.5">C122</text>
<text x="49.8" y="47.3">C145</text>
<text x="58.6" y="45.5">+3V3</text>
<text x="99.3" y="46">C123</text>
<text x="99.3" y="47.8">1uF</text>
<text x="109.5" y="46">C144</text>
<text x="109.5" y="47.8">100nF</text>
<text x="40.6" y="49.1">2.2uF</text>
<text x="40.6" y="51.6">10V,X7R</text>
<text x="49.8" y="49.1">100nF</text>
<text x="49.8" y="51.1">25V,X7R</text>
<text x="99.3" y="49.6">10V,X5R</text>
<text x="109.5" y="49.8">25V,X7R</text>
<text x="36.2" y="59.2">GND</text>
<text x="95.9" y="59.2">GND</text>
<text x="165.7" y="59.7">+3.3VA</text>
<text x="149.1" y="71.4">C35</text>
<text x="160.1" y="71.4">C117</text>
<text x="170.3" y="71.4">C36</text>
<text x="81.9" y="75.7">+3.3VA</text>
<text x="113.3" y="76.2">6.3V,X5R</text>
<text x="113.3" y="72.7">C38</text>
<text x="113.3" y="74.5">22uF</text>
<text x="125.1" y="72.7">C37</text>
<text x="125.1" y="74.5">100nF</text>
<text x="125.1" y="76.2">25V,X7R</text>
<text x="149.1" y="75">25V,X7R</text>
<text x="149.2" y="73.2">100nF</text>
<text x="160.1" y="75">10V,X5R</text>
<text x="160.3" y="73.2">1uF</text>
<text x="170.4" y="73.2">10uF</text>
<text x="170.4" y="75">10V,X5R</text>
<text x="109.9" y="83.4">GND</text>
<text x="121.3" y="83.4">GND</text>
<text x="145.5" y="81.8">GND</text>
<text x="156.9" y="81.8">GND</text>
<text x="167.1" y="81.8">GND</text>
<text x="256.9" y="90">FB2</text>
<text x="264.1" y="90">120R</text>
<text x="275.1" y="86.2" transform="rotate(-90 275.1 86.2)">GNDA</text>
<text x="86.3" y="92.2">R24</text>
<text x="86.3" y="94.8">10K</text>
<text x="96.5" y="92.2">R23</text>
<text x="96.5" y="94.8">10K</text>
<text x="155.5" y="92.2">C15</text>
<text x="163.1" y="92.2">47uF</text>
<text x="264" y="92.2">500mA</text>
<text x="77.5" y="99.2">TP24</text>
<text x="86.3" y="97.3">1%</text>
<text x="96.5" y="97.3">1%</text>
<text x="155.5" y="96.1">C16</text>
<text x="157.7" y="99.9">10V,X5R</text>
<text x="163.1" y="96.3">47uF</text>
<text x="173.7" y="101.6">R18</text>
<text x="181.6" y="101.6">R19</text>
<text x="192" y="101.6">C17</text>
<text x="200.9" y="101.6">C18</text>
<text x="213.3" y="101.6">C111</text>
<text x="222.2" y="101.6">C125</text>
<text x="256.9" y="98.8">FB3</text>
<text x="264" y="101.1">500mA</text>
<text x="264.1" y="98.8">120R</text>
<text x="62.4" y="105">RST_DAC</text>
<text x="135.3" y="107.5">GND</text>
<text x="173.7" y="105.7">1%</text>
<text x="173.7" y="103.7">10K</text>
<text x="181.6" y="105.4">1%</text>
<text x="181.6" y="103.7">10K</text>
<text x="192" y="103.7">100pF</text>
<text x="192" y="106">50V,NP0</text>
<text x="200.9" y="103.7">100pF</text>
<text x="200.9" y="105.7">50V,NP0</text>
<text x="213.3" y="103.7">10pF</text>
<text x="213.3" y="105.7">50V,NPO</text>
<text x="222.2" y="103.7">10pF</text>
<text x="222.2" y="105.7">50V,NPO</text>
<text x="238" y="102.4">D2</text>
<text x="245.1" y="107">ESDPSA0402V05</text>
<text x="245.1" y="104.9">ESDPSA0402V05</text>
<text x="245.1" y="102.4">D3</text>
<text x="288" y="107.5">ST-PJ-930A</text>
<text x="306.2" y="107.5">J1</text>
<text x="170.4" y="112.6">GNDA</text>
<text x="178" y="112.6">GNDA</text>
<text x="188.2" y="112.6">GNDA</text>
<text x="197" y="112.6">GNDA</text>
<text x="209.7" y="112.6">GNDA</text>
<text x="218.6" y="112.6">GNDA</text>
<text x="233.9" y="112.6">GNDA</text>
<text x="240.2" y="112.6">GNDA</text>
<text x="275.8" y="113.8">GNDA</text>
<text x="145.7" y="118.9">TLV320AIC3204IRHBR</text>
<text x="146.1" y="116.4">U8</text>
<text x="113.7" y="120.2">GND</text>
<text x="164.5" y="127.8">C33</text>
<text x="164.5" y="130.3">100nF</text>
<text x="176.5" y="127.8">C34</text>
<text x="176.5" y="130.3">22uF</text>
<text x="164.5" y="132.9">25V,X7R</text>
<text x="176.5" y="132.9">6.3V,X5R</text>
<text x="85.6" y="140.6">I2S_MCLK</text>
<text x="85.8" y="143.1">I2S_BCLK</text>
<text x="160.2" y="139.2">GNDA</text>
<text x="171.6" y="139.2">GNDA</text>
<text x="52.7" y="148.1">+3.3VA</text>
<text x="83.1" y="148.2">I2S_DIN_ESP</text>
<text x="85.8" y="145.7">I2S_LRCK</text>
<text x="158.7" y="148.1">C119</text>
<text x="167.2" y="148.4">100nF</text>
<text x="262.4" y="149.4">C22</text>
<text x="271.6" y="149.4">100nF</text>
<text x="103.2" y="155.7">GND</text>
<text x="179.9" y="150.9" transform="rotate(-90 179.9 150.9)">GNDA</text>
<text x="252.3" y="152.2" transform="rotate(-90 252.3 152.2)">GNDA</text>
<text x="264.3" y="153.2">50V,X7R</text>
<text x="314.2" y="153.2">TPA6211A1DGNR</text>
<text x="315.8" y="155.7">2.5V</text>
<text x="320.1" y="150.7">U9</text>
<text x="320.6" y="155.7">to</text>
<text x="323.4" y="155.7">5.5V</text>
<text x="390.1" y="154.5">GNDA</text>
<text x="58.4" y="159.6">C40</text>
<text x="70.5" y="159.6">C39</text>
<text x="84.4" y="158.4">I2S_DIN_SEC</text>
<text x="165.1" y="158.3">C13</text>
<text x="165.1" y="160.8">100nF</text>
<text x="175.5" y="158.3">C14</text>
<text x="175.5" y="160.8">10uF</text>
<text x="185.4" y="158.3">C87</text>
<text x="185.4" y="160.8">1uF</text>
<text x="234.5" y="159.8" transform="rotate(-90 234.5 159.8)">GNDA</text>
<text x="259.8" y="157">R22</text>
<text x="266.7" y="160.1">1%</text>
<text x="272.5" y="157">15K</text>
<text x="58.4" y="162.1">10uF</text>
<text x="58.4" y="164.6">10V,X5R</text>
<text x="70.5" y="162.1">100nF</text>
<text x="70.5" y="164.6">25V,X7R</text>
<text x="153.9" y="167.2">GNDA</text>
<text x="165.1" y="163.4">25V,X7R</text>
<text x="175.5" y="163.4">10V,X5R</text>
<text x="185.4" y="163.4">10V,X5R</text>
<text x="207.8" y="163.4">R99</text>
<text x="214.6" y="166.4">5%</text>
<text x="221" y="163.4">0R</text>
<text x="259.8" y="163.4">R21</text>
<text x="266.7" y="166.4">1%</text>
<text x="272.5" y="163.4">15K</text>
<text x="344.5" y="167.4">FB5</text>
<text x="344.5" y="162.3">FB4</text>
<text x="350.7" y="167.4">600R</text>
<text x="350.7" y="162.3">600R</text>
<text x="396.2" y="164.6">J2</text>
<text x="396.2" y="167.2">WY-3315</text>
<text x="54" y="172.1">GND</text>
<text x="66.7" y="172.1">GND</text>
<text x="161.5" y="169.7">GNDA</text>
<text x="171.6" y="169.7">GNDA</text>
<text x="181.8" y="169.7">GNDA</text>
<text x="207.2" y="168.4">R100</text>
<text x="214.6" y="171.5">5%</text>
<text x="221" y="168.4">0R</text>
<text x="259.8" y="168.4">R20</text>
<text x="266.7" y="171.5">1%</text>
<text x="272.5" y="168.4">15K</text>
<text x="363.2" y="172.3">C27</text>
<text x="372.1" y="172.3">C28</text>
<text x="227.6" y="178.6">4.7nF</text>
<text x="227.6" y="176.1">C120</text>
<text x="239" y="178.6">4.7nF</text>
<text x="239" y="176.1">C121</text>
<text x="363.2" y="174.8">10nF</text>
<text x="363.2" y="177.3">50V,X7R</text>
<text x="372.1" y="174.8">10nF</text>
<text x="372.1" y="177.3">50V,X7R</text>
<text x="390.1" y="177.3">GNDA</text>
<text x="227.6" y="181.1">50V,X7R</text>
<text x="239" y="181.1">50V,X7R</text>
<text x="359.6" y="183.7">GNDA</text>
<text x="368.5" y="183.7">GNDA</text>
<text x="83.1" y="190.1">I2C_SDA</text>
<text x="83.1" y="187.6">I2C_SCL</text>
<text x="97.3" y="186.2">R16</text>
<text x="97.3" y="188.8">R17</text>
<text x="104.1" y="191.8">5%</text>
<text x="110.5" y="186.2">0R</text>
<text x="110.5" y="188.8">0R</text>
<text x="141.6" y="190">C88</text>
<text x="154.3" y="190">C89</text>
<text x="223.7" y="188.8">GNDA</text>
<text x="235.1" y="188.8">GNDA</text>
<text x="295.3" y="187.7">+5V</text>
<text x="319" y="186.2">GNDA</text>
<text x="332" y="190">TP33</text>
<text x="132.8" y="196.4">R15</text>
<text x="141.6" y="192.6">100nF</text>
<text x="141.6" y="195.1">25V,X7R</text>
<text x="154.3" y="192.6">100nF</text>
<text x="154.3" y="195.1">25V,X7R</text>
<text x="300.5" y="192.3">R39</text>
<text x="307.3" y="195.6">5%</text>
<text x="313.7" y="192.3">0R</text>
<text x="132.8" y="201.5">1%</text>
<text x="132.8" y="198.9">10K</text>
<text x="137.4" y="202.7">GNDA</text>
<text x="150.1" y="202.7">GNDA</text>
<text x="318.8" y="198.9">C24</text>
<text x="318.8" y="201.5">47uF</text>
<text x="331.5" y="198.9">C23</text>
<text x="331.5" y="201.5">100nF</text>
<text x="130.2" y="209.1">GND</text>
<text x="318.8" y="204">10V,X5R</text>
<text x="331.5" y="204">50V,X7R</text>
<text x="315.2" y="211.6">GNDA</text>
<text x="211" y="225.6">+3V3</text>
<text x="227.4" y="225.7">AUDIO_PA_EN</text>
<text x="239.5" y="224.3">R36</text>
<text x="246.3" y="224.1">5%</text>
<text x="251.5" y="224.3">0R</text>
<text x="239.5" y="230.7">R37</text>
<text x="251.5" y="230.7">0R</text>
<text x="214.6" y="239.6">R26</text>
<text x="256.5" y="237">4.7K</text>
<text x="256.5" y="239.6">5%</text>
<text x="256.5" y="234.5">R25</text>
<text x="46.5" y="245.9">R82</text>
<text x="46.5" y="242.1">R75</text>
<text x="59.7" y="245.9">0R</text>
<text x="59.7" y="242.1">0R</text>
<text x="198.2" y="245.1">D9</text>
<text x="214.6" y="244.6">1%</text>
<text x="214.6" y="242.1">10K</text>
<text x="278.6" y="243.4">TP23</text>
<text x="53.3" y="249">5%</text>
<text x="192.1" y="247.2">LRB520S-30T1G</text>
<text x="236.2" y="249.7">LBSS138WT1G</text>
<text x="236.2" y="247.2">Q2</text>
<text x="256.5" y="247.2">R35</text>
<text x="256.5" y="249.7">470K</text>
<text x="265.7" y="247.2">C29</text>
<text x="265.7" y="249.7">10nF</text>
<text x="38.8" y="256.1">GND</text>
<text x="66.2" y="256.1">GNDA</text>
<text x="194.5" y="252.3">30V,200mA</text>
<text x="236.2" y="252.3">200mA</text>
<text x="256.5" y="252.3">1%</text>
<text x="265.7" y="252.3">50V,X7R</text>
<text x="231.8" y="259.9">GND</text>
<text x="253.4" y="259.9">GND</text>
</g>
<g font-size="1.4">
<text x="84.8" y="92.1" transform="rotate(-90 84.8 92.1)">2</text>
<text x="95" y="92.1" transform="rotate(-90 95 92.1)">2</text>
<text x="84.8" y="97.1" transform="rotate(-90 84.8 97.1)">1</text>
<text x="95" y="97.1" transform="rotate(-90 95 97.1)">1</text>
<text x="172.5" y="100.9" transform="rotate(-90 172.5 100.9)">2</text>
<text x="180.1" y="100.9" transform="rotate(-90 180.1 100.9)">2</text>
<text x="172.5" y="106" transform="rotate(-90 172.5 106)">1</text>
<text x="180.1" y="106" transform="rotate(-90 180.1 106)">1</text>
<text x="264.8" y="157.2">1</text>
<text x="269.9" y="157.2">2</text>
<text x="212.7" y="163.6">1</text>
<text x="217.8" y="163.6">2</text>
<text x="264.8" y="163.6">1</text>
<text x="269.9" y="163.6">2</text>
<text x="212.7" y="168.7">1</text>
<text x="217.8" y="168.7">2</text>
<text x="264.8" y="168.7">1</text>
<text x="269.9" y="168.7">2</text>
<text x="102.3" y="186.4">1</text>
<text x="102.3" y="189">1</text>
<text x="107.3" y="186.4">2</text>
<text x="107.3" y="189">2</text>
<text x="131.8" y="196.2" transform="rotate(-90 131.8 196.2)">2</text>
<text x="305.5" y="192.8">1</text>
<text x="310.5" y="192.8">2</text>
<text x="131.8" y="201.3" transform="rotate(-90 131.8 201.3)">1</text>
<text x="244.5" y="224.5">1</text>
<text x="249.6" y="224.5">2</text>
<text x="244.5" y="230.9">1</text>
<text x="249.6" y="230.9">2</text>
<text x="213.1" y="239.4" transform="rotate(-90 213.1 239.4)">2</text>
<text x="255" y="239.4" transform="rotate(-90 255 239.4)">1</text>
<text x="255" y="234.3" transform="rotate(-90 255 234.3)">2</text>
<text x="51.5" y="242.3">1</text>
<text x="56.5" y="242.3">2</text>
<text x="213.1" y="244.5" transform="rotate(-90 213.1 244.5)">1</text>
<text x="51.5" y="246.1">1</text>
<text x="56.5" y="246.1">2</text>
<text x="197.5" y="248.7">2</text>
<text x="201.3" y="248.7">1</text>
<text x="255" y="247" transform="rotate(-90 255 247)">2</text>
<text x="255" y="252.1" transform="rotate(-90 255 252.1)">1</text>
</g>
<g font-size="1.1">
<text x="230.1" y="249.1">G</text>
<text x="232.9" y="246.9">D</text>
<text x="232.9" y="252.3">S</text>
</g>
</svg>
